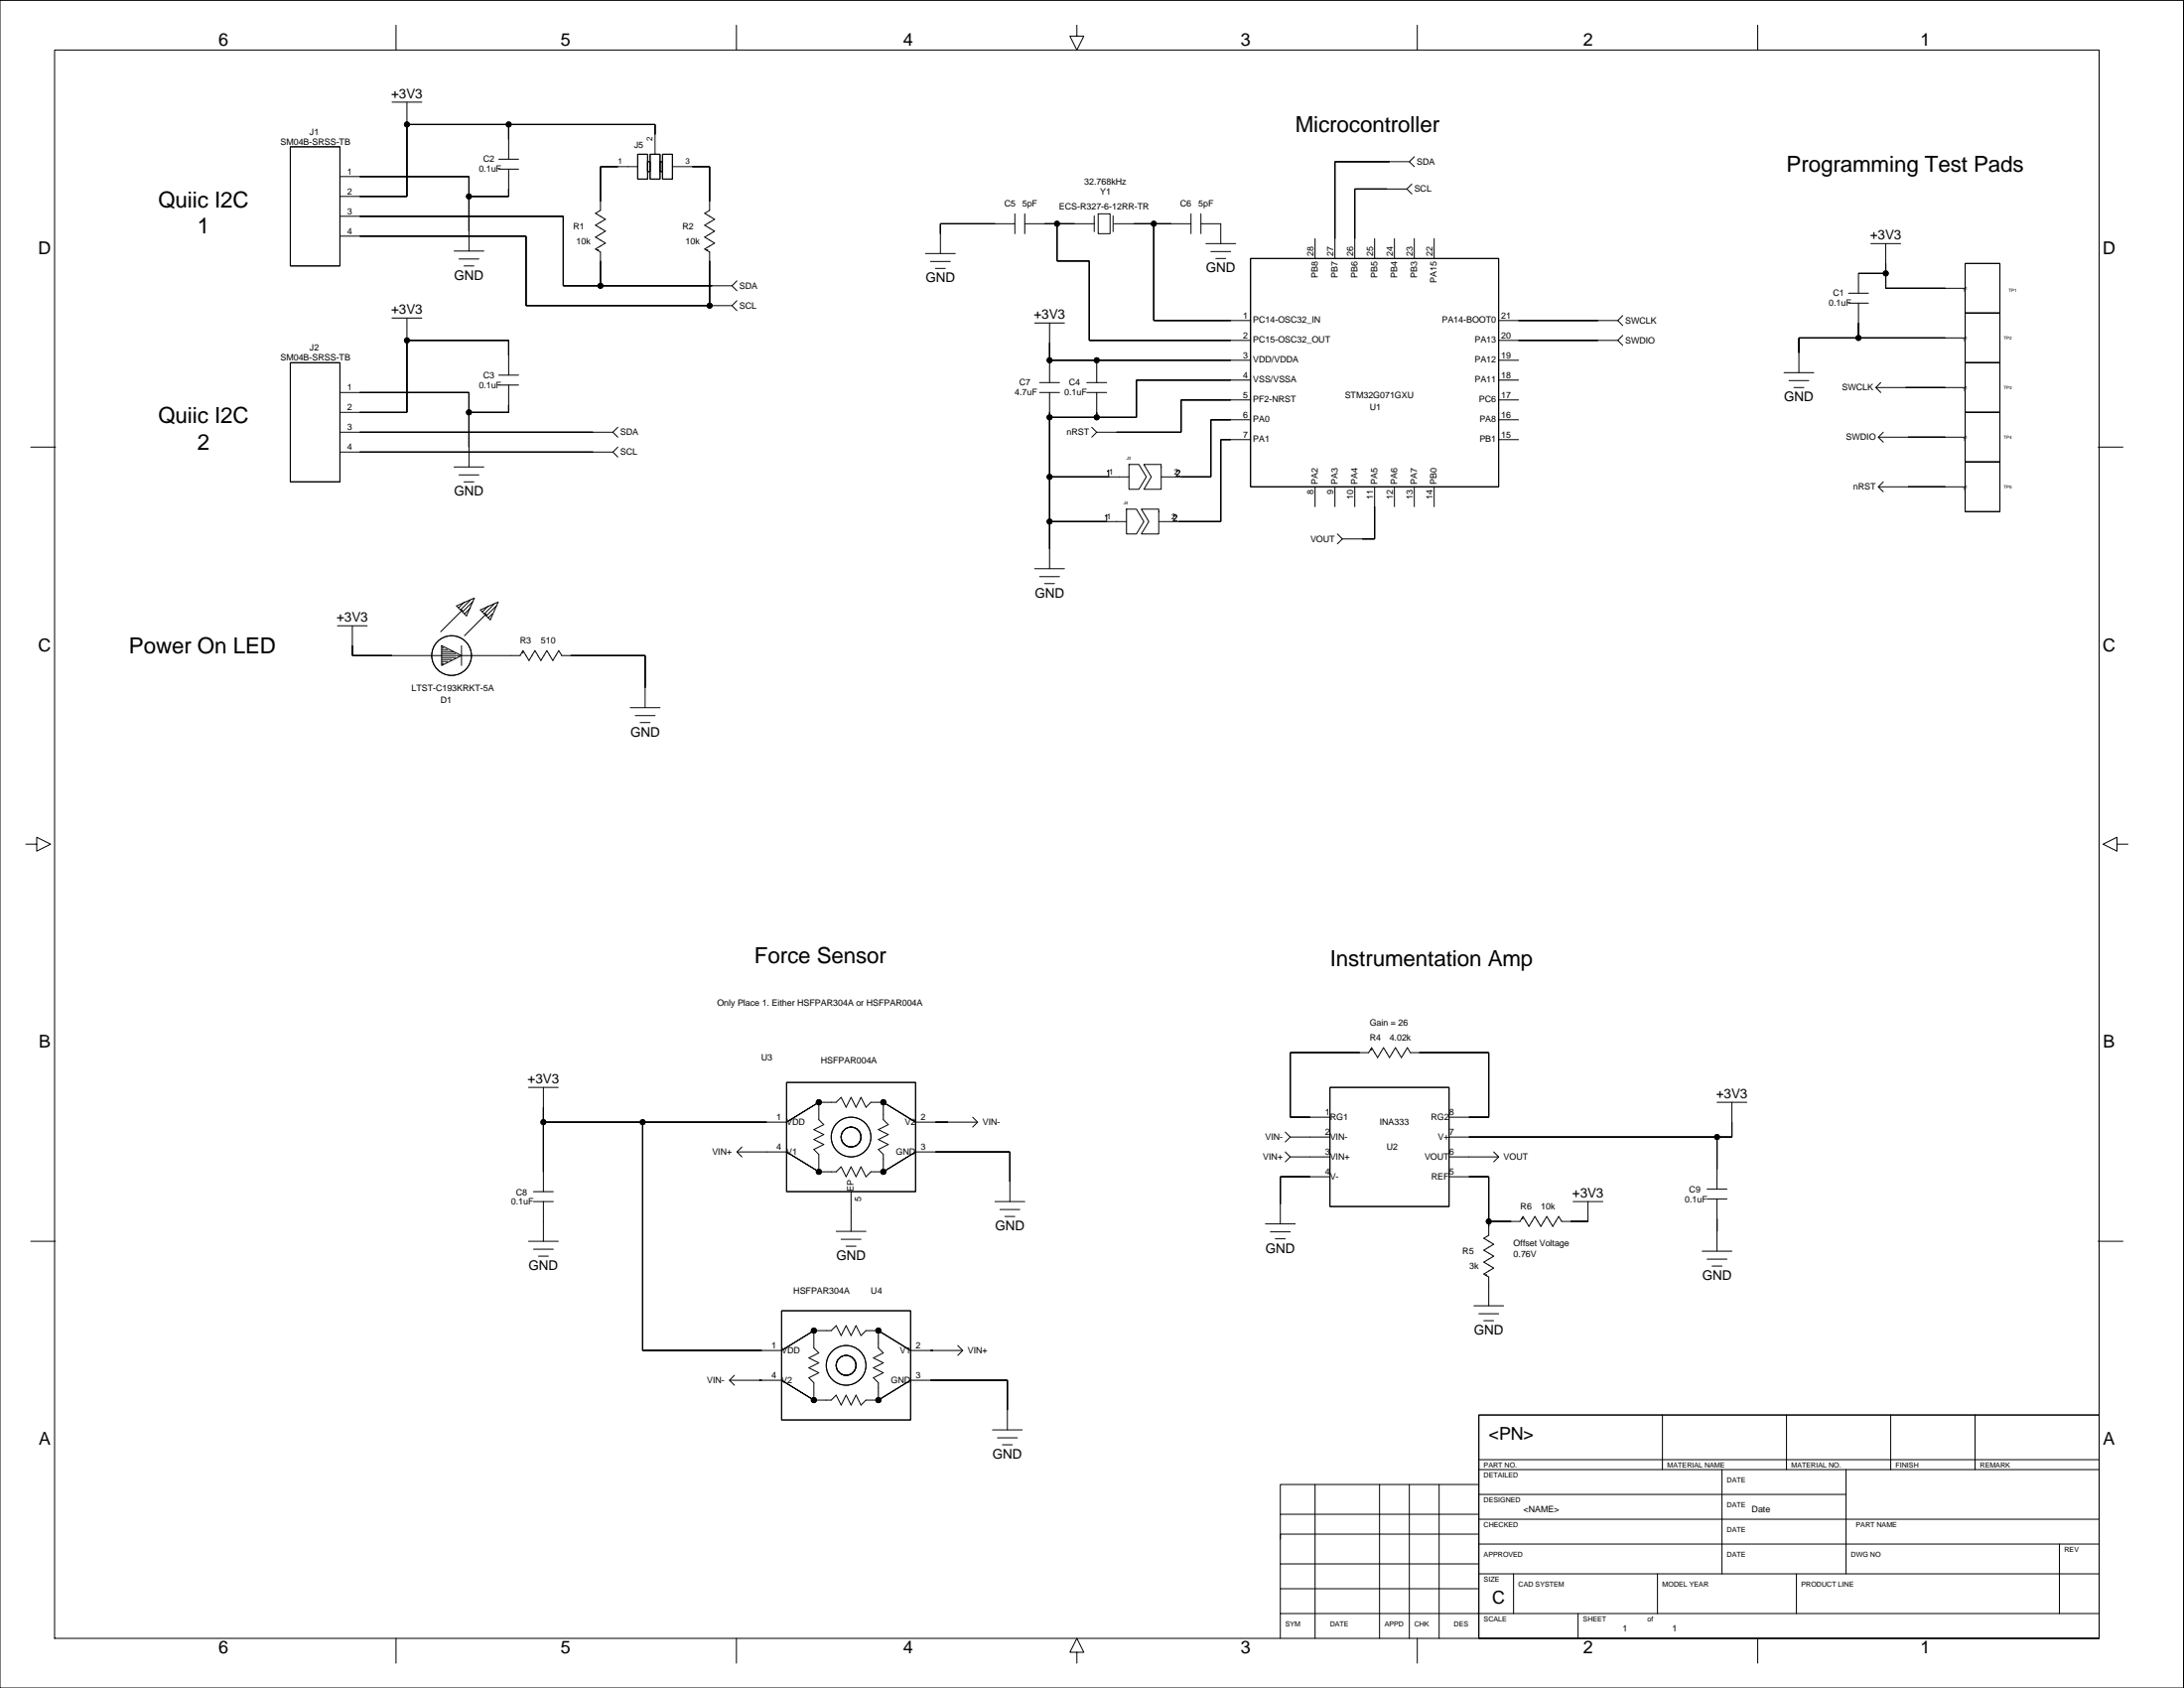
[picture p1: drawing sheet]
<svg xmlns="http://www.w3.org/2000/svg" width="559mm" height="432mm" viewBox="0 0 559 432" stroke-linecap="round" stroke-linejoin="round" font-family="sans-serif">
<g fill="none" stroke="#000" stroke-width=".25">
<path d="M0 .1h558.7v431.7h-558.7zM14 12.8h523.1v406.3h-523.1zM101.3 6.4v6.4M188.4 6.4v6.4M275.5 6.4v2.8h1.8l-1.8 3.6-1.8-3.6h1.8M362.6 6.4v6.4M449.7 6.4v6.4M74.3 37.6h12.7v30.4h-12.7zM100.3 26.1h7.6M104.1 26.1v24.2h-17.1M104.1 31.8h63.5v7.7M130.1 31.8v8.9"/>
<path d="M163.2 39.5h2.5v6.3h-2.5zM166.3 39.5h2.6v6.3h-2.6zM169.5 39.5h2.5v6.3h-2.5zM87 45.2h33v19M87 55.3h57.1v17.8h43.2M127.6 43.3h5.1M127.6 40.7h5.1M130.1 43.3v7h-10.1M163.2 42.6h-9.6v11.2l-1.2 .8 2.5 1.5-2.5 1.5 2.5 1.5-2.5 1.6 2.5 1.5-2.5 1.5 1.2 .8v8.6M165.7 41.4h.6v2.5h-.6zM168.9 41.4h.6v2.5h-.6zM172 42.6h9.6v11.2l-1.3 .8 2.5 1.5-2.5 1.5 2.5 1.5-2.5 1.6 2.5 1.5-2.5 1.5 1.3 .8v13.7"/>
<path d="M259.7 57.2h-19.1v7.7M259.7 54.7v5.1M262.2 57.2h17.8M262.2 54.7v5.1M270.4 57.2v9.6h8.3v20.3h41.3M280 55.2v4.1M281 54.7h3v5.1h-3zM284.8 55.2v4.1M285.1 57.2h19.6M295.2 57.2v24.8h24.8M304.7 54.7v5.1M307.3 57.2h5v5.1"/>
<path d="M307.3 54.7v5.1M312.3 57.2h.1M360 48.3h-13.4v17.8M360.6 41.4h-19v24.7M361.2 47.1l-1.2 1.2 1.2 1.3M361.9 40.1l-1.3 1.3 1.3 1.2M87 60.4h47.6v17.8h52.7M116.2 64.2h7.6M117.4 66.3h5.1M118.7 68h2.6M152.9 64h.1M180.8 64h.1"/>
<path d="M188.6 76.9l-1.3 1.3 1.3 1.3M188.6 71.8l-1.3 1.3 1.3 1.3M236.8 64.9h7.6M238.1 66.9h5M239.3 68.7h2.6M308.5 62.3h7.7M309.8 64.3h5.1M311.1 66.1h2.5M320 66.1h63.5v58.4h-63.5zM336.5 61v5.1M351.7 61v5.1M356.8 61v5.1"/>
<path d="M361.9 61v5.1M366.9 61v5.1M473 77.6h5M473 75h5M475.5 77.6v8.8M478.7 62.3h7.6M482.5 62.3v11.4h20.3M482.5 69.9h-7v5.1M502.8 67.4h8.9v12.7h-8.9zM74.3 92.8h12.7v30.5h-12.7zM100.3 81.4h7.6M104.1 81.4v24.1h-17.1"/>
<path d="M104.1 87.1h26v8.9M127.6 98.5h5.1M127.6 96h5.1M130.1 98.5v7h-10.1M264.7 82.6h7.7M266 97.9h5.1M268.5 92.2h51.5M268.5 82.6v15.3M278.1 97.9h5M280.6 92.2v5.7M320 97.2h-29.2v9.6h-22.3M383.5 82h30.4"/>
<path d="M383.5 87.1h30.4M383.5 92.2h5M383.5 97.2h5M415.2 80.7l-1.3 1.3 1.3 1.3M415.2 85.8l-1.3 1.3 1.3 1.2M456.5 95.3h7.6M457.7 97.4h5.1M459 99.1h2.5M480 99.1h22.8M481.2 97.9l-1.2 1.2 1.2 1.3M502.8 80.1h8.9v12.7h-8.9zM502.8 92.8h8.9v12.7h-8.9z"/>
<path d="M502.8 86.4h-42.5v8.9M7.9 114.4h6.3M87 100.4h33v19.1M87 110.6h69.8M87 115.6h69.8M116.2 119.5h7.6M158.1 114.4l-1.3 1.2 1.3 1.3M158.1 109.3l-1.3 1.3 1.3 1.2M266 100.4h5.1M268.5 100.4v45.1M278.1 100.4h5M279.3 109.3l1.3 1.3-1.3 1.2"/>
<path d="M280.6 100.4v6.4M288.9 118.8h2.5l1.9 3.2-1.9 3.2h-2.5zM292.7 118.8h4.4v6.4h-4.4l1.9-3.2zM320 102.3h-17.8v8.3h-21.6M320 107.4h-10.2v14.6h-12.7M320 112.5h-7.7v20.9h-15.8M383.5 102.3h5M383.5 107.4h5M383.5 112.5h5M480.6 111.8h22.2M481.9 110.6l-1.3 1.2 1.3 1.3M502.8 105.5h8.9v12.7h-8.9z"/>
<path d="M502.8 118.2h8.9v12.7h-8.9zM536.8 114.4h6.4M117.4 121.5h5.1M118.7 123.3h2.6M268.5 122h20.4M268.5 133.4h19.7M288.2 130.2h2.6l1.9 3.2-1.9 3.2h-2.6zM292 130.2h4.5v6.4h-4.5l1.9-3.2zM300.3 132.1l.2-.4 .6 .3-.2 .5-.7 .7h1M301 120.7l.3-.4 .5 .3-.2 .5-.7 .7h1M336.5 124.5v5.1M341.6 124.5v5.1"/>
<path d="M342.2 136.6l1.3 1.3-1.3 1.2M346.6 124.5v5.1M351.7 124.5v13.4h-8.2M356.8 124.5v5.1M361.9 124.5v5.1M366.9 124.5v5.1M480.6 124.5h22.2M481.9 123.3l-1.3 1.2 1.3 1.3M116.8 155l4.6-2-2 4.5zM118.3 156l-5.5 5.6M118.8 154l-1.5 1.5M120.4 155.5l-1.6 1.5"/>
<path d="M120.4 153.5l-2.6 2.5M120.9 154l-2.6 2.5M122.9 156l4.6-2-2.1 4.6zM124.4 157l-5.6 5.6M124.9 155l-1.5 1.5M126 157l-1.1 1.1M126.5 154.5l-2.6 2.5M127 155l-2.6 2.5M264.7 145.5h7.7M266 147.5h5.1M267.3 149.3h2.5M86.3 160.1h7.7"/>
<path d="M90.1 160.1v7.6h27.5M113 165.2l5.1 2.5-5.1 2.5zM113 168.2h3.6M113 168.7h2.5M113 169.2h1.5M113 169.7h.5M113 167.2h3.6M113 166.7h3.1M113 166.2h1.5M113 165.7h.5M118.1 167.7h15l.7-1.3 1.6 2.6 1.5-2.6 1.5 2.6 1.5-2.6 1.5 2.6 1.6-2.6 .7 1.3h21.4v13.3M118.1 165.2v5"/>
<path d="M130.8 167.7h.1M133.6 166.9h.1M161.3 181h7.6M162.5 183.1h5.1M163.8 184.8h2.5M6.6 215.9h2.8v-1.7l3.6 1.7-3.6 1.8v-1.8M541.7 215.9v-1.7l-3.6 1.7 3.6 1.8v-1.8h2.8M135.2 278.2h7.6M139 278.2v26.6M201.2 276.9h33.1v27.9h-33.1zM340.3 278.2h30.5v30.4h-30.5zM350.7 268.5h.1"/>
<path d="M139 287.1h62.2M164.4 287.1v58.4h35.6M188.6 294.7h12.6M189.8 293.4l-1.2 1.3 1.2 1.2M196.2 294.7h.1M201.2 287.1l8.3-5.1zM201.2 294.7l8.3 5zM209.5 282h4.4l1.3-1.3 1.3 2.5 1.3-2.5 1.2 2.5 1.3-2.5 1.3 2.5 1.2-1.2h3.2v4.4l1.3 1.3-2.6 1.3 2.6 1.2-2.6 1.3 2.6 1.3-2.6 1.2 1.3 1.3v4.4h-3.2l-1.2 1.3-1.3-2.5-1.3 2.5-1.2-2.5-1.3 2.5-1.3-2.5-1.3 1.2h-4.4v-4.4l-1.3-1.3 2.6-1.2-2.6-1.3 2.6-1.3-2.6-1.2 2.6-1.3-1.3-1.3zM226 299.7l8.3-5zM226 282l8.3 5.1zM234.3 294.7h24.1v12.7M234.3 287.1h15.8"/>
<path d="M248.9 285.8l1.2 1.3-1.2 1.2M328.9 294.7l1.2 1.2-1.2 1.3M328.9 289.6l1.2 1.3-1.2 1.2M330.1 290.9h10.2M330.1 295.9h10.2M335.2 295.9h.1M335.2 290.9h.1M340.3 285.8h-10.2v-16.5h20.1l.7-1.3 1.6 2.5 1.5-2.5 1.5 2.5 1.5-2.5 1.6 2.5 1.5-2.5 .8 1.3h20v16.5h-10.1M370.8 295.9h12.7M375.8 295.9h.1M382.2 294.7l1.3 1.2-1.3 1.3M439.3 282h7.6"/>
<path d="M439.3 290.9v13.3M443.1 282v8.9h-72.3M7.9 317.5h6.3M135.2 317.5h7.6M136.5 307.4h5.1M136.5 304.8h5.1M136.5 319.6h5.1M139 312.4h.1M139 307.4v10.1M213.9 315h7.7M215.2 317h5.1M216.5 318.8h2.5"/>
<path d="M217.8 309.9h.1M217.8 304.8v10.2M254.6 307.4h7.6M255.8 309.4h5.1M257.1 311.2h2.6M323.8 313.1h7.6M325 315.1h5.1M326.3 316.9h2.6M340.3 301h-12.7v12.1M370.8 301h10.1v15l-1.3 .8 2.6 1.5-2.6 1.5 2.6 1.5-2.6 1.6 2.6 1.5-2.6 1.5 1.3 .8v7.3M389.4 311.7h.1M402.5 307.4h7.6"/>
<path d="M406.3 307.4v5h-6.7l-.8-1.2-1.5 2.5-1.5-2.5-1.6 2.5-1.5-2.5-1.5 2.5-1.5-2.5-.8 1.2h-8M436.8 306.7h5.1M436.8 304.2h5.1M439.3 306.7v13.4M536.8 317.5h6.4M137.8 321.3h2.5M200 335.3h33v27.9h-33zM377.1 334h7.6M378.4 336.1h5.1M379.6 337.8h2.6M380.2 326.2h.1M380.9 329h.1"/>
<path d="M435.5 320.1h7.6M436.8 322.1h5.1M438.1 323.9h2.5M186.6 353.1h13.4M187.9 351.8l-1.3 1.3 1.3 1.2M200 345.5l8.2-5.1zM200 353.1l8.2 5.1zM208.2 340.4h4.5l1.2-1.3 1.3 2.6 1.3-2.6 1.3 2.6 1.2-2.6 1.3 2.6 1.3-1.3h3.1v4.4l1.3 1.3-2.5 1.3 2.5 1.2-2.5 1.3 2.5 1.3-2.5 1.2 1.2 1.3v4.5h-3.1l-1.3 1.2-1.3-2.5-1.2 2.5-1.3-2.5-1.3 2.5-1.3-2.5-1.2 1.3h-4.5v-4.5l-1.2-1.3 2.5-1.2-2.5-1.3 2.5-1.3-2.5-1.2 2.5-1.3-1.3-1.3zM224.7 358.2l8.3-5.1zM224.7 340.4l8.3 5.1zM233 345.5h13.3M233 353.1h24.8v12.7"/>
<path d="M245.1 344.2l1.2 1.3-1.2 1.2M253.9 365.8h7.7M255.2 367.8h5.1M256.5 369.6h2.5M336.5 379.7v39.4M353 379.7v39.4M360.6 379.7v39.4M368.2 379.7v39.4M378.4 362h158.7v57.1h-158.7zM378.4 379.7h-50.8v7.7M378.4 373.4h158.7M378.4 375.9h158.7"/>
<path d="M425.4 362v13.9M440.6 375.9v26.7M457.1 362v13.9M472.3 375.9v26.7M483.8 362v13.9M505.3 362v13.9M378.4 392.4h-50.8v7.7M378.4 387.4h-50.8v6.3M378.4 382.3h93.9M378.4 388.6h158.7M378.4 395h158.7M526.9 395v17.8"/>
<path d="M101.3 419.1v6.4M188.4 419.1v6.4M362.6 419.1v6.4M378.4 406.4h-50.8v6.4M378.4 400.1h-50.8v6.3M378.4 402.6h158.7M387.3 402.6v10.2M403.8 412.8v6.3M424.1 402.6v10.2M449.7 419.1v6.4M459.6 402.6v10.2M537.1 412.8h-209.5v6.3"/>
<path d="M275.5 422.7h1.8l-1.8-3.6-1.8 3.6h1.8v2.8"/>
<circle cx="104.1" cy="31.8" r=".63"/>
<circle cx="130.1" cy="31.8" r=".63"/>
<circle cx="120" cy="50.3" r=".63"/>
<circle cx="270.4" cy="57.2" r=".63"/>
<circle cx="295.2" cy="57.2" r=".63"/>
<circle cx="153.6" cy="73.1" r=".63"/>
<circle cx="181.6" cy="78.2" r=".63"/>
<circle cx="482.5" cy="69.9" r=".63"/>
<circle cx="104.1" cy="87.1" r=".63"/>
<circle cx="268.5" cy="92.2" r=".63"/>
<circle cx="280.6" cy="92.2" r=".63"/>
<circle cx="475.5" cy="86.4" r=".63"/>
<circle cx="120" cy="105.5" r=".63"/>
<circle cx="268.5" cy="106.8" r=".63"/>
<circle cx="280.6" cy="106.8" r=".63"/>
<circle cx="268.5" cy="122" r=".63"/>
<circle cx="268.5" cy="133.4" r=".63"/>
<circle cx="115.5" cy="167.7" r="5.1"/>
<circle cx="139" cy="287.1" r=".63"/>
<circle cx="164.4" cy="287.1" r=".63"/>
<circle cx="209.5" cy="282" r=".63"/>
<circle cx="209.5" cy="299.8" r=".63"/>
<circle cx="217.8" cy="290.9" r="5.1"/>
<circle cx="217.8" cy="290.9" r="2.54"/>
<circle cx="226" cy="282" r=".63"/>
<circle cx="226" cy="299.8" r=".63"/>
<circle cx="439.3" cy="290.9" r=".63"/>
<circle cx="380.9" cy="312.4" r=".63"/>
<circle cx="208.2" cy="340.4" r=".63"/>
<circle cx="208.2" cy="358.2" r=".63"/>
<circle cx="216.5" cy="349.3" r="5.1"/>
<circle cx="216.5" cy="349.3" r="2.54"/>
<circle cx="224.7" cy="340.4" r=".63"/>
<circle cx="224.7" cy="358.2" r=".63"/>
</g>
<g fill="#000" stroke="#000" stroke-width=".25">
<path d="M104.1 31.8v18.5z" fill-rule="evenodd"/>
<path d="M104.1 31.2v.6z" fill-rule="evenodd"/>
<path d="M130.1 31.8v3.9z" fill-rule="evenodd"/>
<path d="M104.1 31.8h26z" fill-rule="evenodd"/>
<path d="M167.6 31.8v2.6z" fill-rule="evenodd"/>
<path d="M130.1 31.8h37.5z" fill-rule="evenodd"/>
<path d="M92.1 50.3h12z" fill-rule="evenodd"/>
<path d="M92.1 45.2h27.9z" fill-rule="evenodd"/>
<path d="M120 45.2v5.1z" fill-rule="evenodd"/>
<path d="M120 50.3v8.8z" fill-rule="evenodd"/>
<path d="M130.1 48.3v2z" fill-rule="evenodd"/>
<path d="M120 50.3h10.1z" fill-rule="evenodd"/>
<path d="M92.1 55.3h52z" fill-rule="evenodd"/>
<path d="M144.1 55.3v17.8z" fill-rule="evenodd"/>
<path d="M153.6 42.6v8.9z" fill-rule="evenodd"/>
<path d="M153.6 42.6h4.5z" fill-rule="evenodd"/>
<path d="M181.6 42.6v8.9z" fill-rule="evenodd"/>
<path d="M177.1 42.6h4.5z" fill-rule="evenodd"/>
<path d="M240.6 57.2v2.6z" fill-rule="evenodd"/>
<path d="M240.6 57.2h14z" fill-rule="evenodd"/>
<path d="M270.4 57.2v9.6z" fill-rule="evenodd"/>
<path d="M267.3 57.2h3.1z" fill-rule="evenodd"/>
<path d="M270.4 57.2h4.5z" fill-rule="evenodd"/>
<path d="M295.2 57.2v24.8z" fill-rule="evenodd"/>
<path d="M290.1 57.2h5.1z" fill-rule="evenodd"/>
<path d="M295.2 57.2h4.5z" fill-rule="evenodd"/>
<path d="M341.6 41.4v19.6z" fill-rule="evenodd"/>
<path d="M346.6 48.3v12.7z" fill-rule="evenodd"/>
<path d="M346.6 48.3h8.3z" fill-rule="evenodd"/>
<path d="M341.6 41.4h13.9z" fill-rule="evenodd"/>
<path d="M92.1 60.4h42.5z" fill-rule="evenodd"/>
<path d="M134.6 60.4v17.8z" fill-rule="evenodd"/>
<path d="M144.1 73.1h9.5z" fill-rule="evenodd"/>
<path d="M153.6 66.8v6.3z" fill-rule="evenodd"/>
<path d="M134.6 78.2h47z" fill-rule="evenodd"/>
<path d="M181.6 66.8v11.4z" fill-rule="evenodd"/>
<path d="M153.6 73.1h28.6z" fill-rule="evenodd"/>
<path d="M181.6 78.2h.6z" fill-rule="evenodd"/>
<path d="M278.7 66.8v20.3z" fill-rule="evenodd"/>
<path d="M270.4 66.8h8.3z" fill-rule="evenodd"/>
<path d="M482.5 69.9v3.8z" fill-rule="evenodd"/>
<path d="M482.5 67.4v2.5z" fill-rule="evenodd"/>
<path d="M475.5 69.9h7z" fill-rule="evenodd"/>
<path d="M482.5 73.7h15.2z" fill-rule="evenodd"/>
<path d="M104.1 86.4v.7z" fill-rule="evenodd"/>
<path d="M104.1 87.1v18.4z" fill-rule="evenodd"/>
<path d="M130.1 87.1v3.8z" fill-rule="evenodd"/>
<path d="M104.1 87.1h26z" fill-rule="evenodd"/>
<path d="M268.5 87.7v4.5z" fill-rule="evenodd"/>
<path d="M268.5 92.2v.6z" fill-rule="evenodd"/>
<path d="M280.6 92.2v.6z" fill-rule="evenodd"/>
<path d="M268.5 92.2h12.1z" fill-rule="evenodd"/>
<path d="M290.8 97.2v9.6z" fill-rule="evenodd"/>
<path d="M280.6 92.2h34.3z" fill-rule="evenodd"/>
<path d="M278.7 87.1h36.2z" fill-rule="evenodd"/>
<path d="M295.2 82h19.7z" fill-rule="evenodd"/>
<path d="M290.8 97.2h24.1z" fill-rule="evenodd"/>
<path d="M388.5 87.1h20.3z" fill-rule="evenodd"/>
<path d="M388.5 82h20.3z" fill-rule="evenodd"/>
<path d="M460.3 86.4v3.8z" fill-rule="evenodd"/>
<path d="M460.3 86.4h15.2z" fill-rule="evenodd"/>
<path d="M475.5 82.6v3.8z" fill-rule="evenodd"/>
<path d="M487.6 99.1h10.1z" fill-rule="evenodd"/>
<path d="M475.5 86.4h22.2z" fill-rule="evenodd"/>
<path d="M92.1 105.5h12z" fill-rule="evenodd"/>
<path d="M92.1 100.4h27.9z" fill-rule="evenodd"/>
<path d="M120 100.4v5.1z" fill-rule="evenodd"/>
<path d="M120 105.5v8.9z" fill-rule="evenodd"/>
<path d="M130.1 103.6v1.9z" fill-rule="evenodd"/>
<path d="M120 105.5h10.1z" fill-rule="evenodd"/>
<path d="M92.1 110.6h59.6z" fill-rule="evenodd"/>
<path d="M92.1 115.6h59.6z" fill-rule="evenodd"/>
<path d="M268.5 106.8v15.2z" fill-rule="evenodd"/>
<path d="M268.5 105.5v1.3z" fill-rule="evenodd"/>
<path d="M280.6 105.5v1.3z" fill-rule="evenodd"/>
<path d="M268.5 106.8h12.1z" fill-rule="evenodd"/>
<path d="M280.6 106.8h10.2z" fill-rule="evenodd"/>
<path d="M285.7 110.6h16.5z" fill-rule="evenodd"/>
<path d="M302.2 102.3v8.3z" fill-rule="evenodd"/>
<path d="M309.8 107.4v14.6z" fill-rule="evenodd"/>
<path d="M312.3 112.5v20.9z" fill-rule="evenodd"/>
<path d="M302.2 102.3h12.7z" fill-rule="evenodd"/>
<path d="M309.8 107.4h5.1z" fill-rule="evenodd"/>
<path d="M312.3 112.5h2.6z" fill-rule="evenodd"/>
<path d="M488.2 111.8h9.5z" fill-rule="evenodd"/>
<path d="M268.5 133.4v7z" fill-rule="evenodd"/>
<path d="M268.5 122v11.4z" fill-rule="evenodd"/>
<path d="M268.5 133.4h14.6z" fill-rule="evenodd"/>
<path d="M268.5 122h15.3z" fill-rule="evenodd"/>
<path d="M302.2 122h7.6z" fill-rule="evenodd"/>
<path d="M301.6 133.4h10.7z" fill-rule="evenodd"/>
<path d="M351.7 129.6v8.3z" fill-rule="evenodd"/>
<path d="M348.5 137.9h3.2z" fill-rule="evenodd"/>
<path d="M488.2 124.5h9.5z" fill-rule="evenodd"/>
<path d="M90.1 165.2v2.5z" fill-rule="evenodd"/>
<path d="M90.1 167.7h10.2z" fill-rule="evenodd"/>
<path d="M146 167.7h19.1z" fill-rule="evenodd"/>
<path d="M165.1 167.7v8.3z" fill-rule="evenodd"/>
<path d="M330.1 269.3v16.5z" fill-rule="evenodd"/>
<path d="M330.1 269.3h17.8z" fill-rule="evenodd"/>
<path d="M363.1 269.3h17.8z" fill-rule="evenodd"/>
<path d="M380.9 269.3v16.5z" fill-rule="evenodd"/>
<path d="M139 283.2v3.9z" fill-rule="evenodd"/>
<path d="M139 287.1v12.6z" fill-rule="evenodd"/>
<path d="M139 287.1h25.4z" fill-rule="evenodd"/>
<path d="M164.4 287.1v58.4z" fill-rule="evenodd"/>
<path d="M164.4 287.1h31.8z" fill-rule="evenodd"/>
<path d="M239.3 287.1h3.2z" fill-rule="evenodd"/>
<path d="M239.3 294.7h19.1z" fill-rule="evenodd"/>
<path d="M258.4 294.7v7.6z" fill-rule="evenodd"/>
<path d="M330.1 285.8h5.1z" fill-rule="evenodd"/>
<path d="M375.8 285.8h5.1z" fill-rule="evenodd"/>
<path d="M439.3 290.9v8.2z" fill-rule="evenodd"/>
<path d="M375.8 290.9h63.5z" fill-rule="evenodd"/>
<path d="M443.1 287.1v3.8z" fill-rule="evenodd"/>
<path d="M439.3 290.9h3.8z" fill-rule="evenodd"/>
<path d="M327.6 301v7z" fill-rule="evenodd"/>
<path d="M327.6 301h7.6z" fill-rule="evenodd"/>
<path d="M380.9 312.4v1.3z" fill-rule="evenodd"/>
<path d="M375.8 301h5.1z" fill-rule="evenodd"/>
<path d="M380.9 301v11.4z" fill-rule="evenodd"/>
<path d="M380.9 312.4h5.7z" fill-rule="evenodd"/>
<path d="M401.9 312.4h4.4z" fill-rule="evenodd"/>
<path d="M439.3 311.8v3.2z" fill-rule="evenodd"/>
<path d="M164.4 345.5h30.5z" fill-rule="evenodd"/>
<path d="M194.3 353.1h.6z" fill-rule="evenodd"/>
<path d="M238.1 345.5h.6z" fill-rule="evenodd"/>
<path d="M257.8 353.1v7.6z" fill-rule="evenodd"/>
<path d="M238.1 353.1h19.7z" fill-rule="evenodd"/>
<circle cx="104.1" cy="31.8" r=".63"/>
<circle cx="130.1" cy="31.8" r=".63"/>
<circle cx="120" cy="50.3" r=".63"/>
<circle cx="270.4" cy="57.2" r=".63"/>
<circle cx="295.2" cy="57.2" r=".63"/>
<circle cx="153.6" cy="73.1" r=".63"/>
<circle cx="181.6" cy="78.2" r=".63"/>
<circle cx="482.5" cy="69.9" r=".63"/>
<circle cx="104.1" cy="87.1" r=".63"/>
<circle cx="268.5" cy="92.2" r=".63"/>
<circle cx="280.6" cy="92.2" r=".63"/>
<circle cx="475.5" cy="86.4" r=".63"/>
<circle cx="120" cy="105.5" r=".63"/>
<circle cx="268.5" cy="106.8" r=".63"/>
<circle cx="280.6" cy="106.8" r=".63"/>
<circle cx="268.5" cy="122" r=".63"/>
<circle cx="268.5" cy="133.4" r=".63"/>
<circle cx="139" cy="287.1" r=".63"/>
<circle cx="164.4" cy="287.1" r=".63"/>
<circle cx="209.5" cy="282" r=".63"/>
<circle cx="209.5" cy="299.8" r=".63"/>
<circle cx="226" cy="282" r=".63"/>
<circle cx="226" cy="299.8" r=".63"/>
<circle cx="439.3" cy="290.9" r=".63"/>
<circle cx="380.9" cy="312.4" r=".63"/>
<circle cx="208.2" cy="340.4" r=".63"/>
<circle cx="208.2" cy="358.2" r=".63"/>
<circle cx="224.7" cy="340.4" r=".63"/>
<circle cx="224.7" cy="358.2" r=".63"/>
</g>
<g font-size="5.7">
<text x="331.4" y="33.7">Microcontroller</text>
<text x="457.1" y="43.9">Programming Test Pads</text>
<text x="40.5" y="53.1">Quiic I2C</text>
<text x="50.5" y="59.7">1</text>
<text x="40.5" y="108.3">Quiic I2C</text>
<text x="50.5" y="114.9">2</text>
<text x="33" y="167">Power On LED</text>
<text x="193" y="246.4">Force Sensor</text>
<text x="340.3" y="247">Instrumentation Amp</text>
</g>
<g font-size="4.5">
<text x="55.9" y="11.6">6</text>
<text x="143.5" y="11.6">5</text>
<text x="231.1" y="11.6">4</text>
<text x="317.4" y="11.6">3</text>
<text x="405.1" y="11.6">2</text>
<text x="491.4" y="11.6">1</text>
<text x="9.8" y="64.9">D</text>
<text x="538" y="64.9">D</text>
<text x="9.8" y="166.5">C</text>
<text x="538" y="166.5">C</text>
<text x="9.9" y="268.1">B</text>
<text x="538.1" y="268.1">B</text>
<text x="9.9" y="369.7">A</text>
<text x="380.9" y="368.4">&lt;PN&gt;</text>
<text x="538.1" y="369.7">A</text>
<text x="381.8" y="410.3">C</text>
<text x="55.9" y="423">6</text>
<text x="143.5" y="423">5</text>
<text x="231.1" y="423">4</text>
<text x="317.4" y="423">3</text>
<text x="405.1" y="423">2</text>
<text x="491.4" y="423">1</text>
</g>
<g font-size="3.4">
<text x="100.1" y="25.1">+3V3</text>
<text x="478.5" y="61.3">+3V3</text>
<text x="116.2" y="71.6">GND</text>
<text x="308.6" y="69.7">GND</text>
<text x="236.9" y="72.2">GND</text>
<text x="100.1" y="80.3">+3V3</text>
<text x="264.6" y="81.6">+3V3</text>
<text x="456.5" y="102.7">GND</text>
<text x="116.2" y="126.8">GND</text>
<text x="264.8" y="152.8">GND</text>
<text x="86.2" y="159.1">+3V3</text>
<text x="161.3" y="188.4">GND</text>
<text x="135" y="277.1">+3V3</text>
<text x="439.1" y="281">+3V3</text>
<text x="402.3" y="306.4">+3V3</text>
<text x="254.6" y="314.7">GND</text>
<text x="214" y="322.3">GND</text>
<text x="323.8" y="320.4">GND</text>
<text x="135.3" y="324.9">GND</text>
<text x="435.6" y="327.4">GND</text>
<text x="377.2" y="341.4">GND</text>
<text x="254" y="373.1">GND</text>
</g>
<g font-size="2.3">
<text x="79.2" y="34.6">J1</text>
<text x="71.7" y="37">SM04B-SRSS-TB</text>
<text x="123.7" y="41.5">C2</text>
<text x="162.3" y="37.9">J5</text>
<text x="88.9" y="44.7">1</text>
<text x="122.5" y="44">0.1uF</text>
<text x="277.5" y="47.2">32.768kHz</text>
<text x="362.5" y="42.1">SDA</text>
<text x="88.9" y="49.7">2</text>
<text x="257" y="52.9">C5</text>
<text x="261.6" y="52.9">5pF</text>
<text x="271" y="53.7">ECS-R327-6-12RR-TR</text>
<text x="281.5" y="49.9">Y1</text>
<text x="301.9" y="52.9">C6</text>
<text x="306.6" y="52.9">5pF</text>
<text x="361.9" y="49.1">SCL</text>
<text x="88.9" y="59.9">4</text>
<text x="88.9" y="54.8">3</text>
<text x="146.7" y="58.8">R1</text>
<text x="174.6" y="58.8">R2</text>
<text x="147.5" y="62.4">10k</text>
<text x="175.4" y="62.4">10k</text>
<text x="336.1" y="65.5" transform="rotate(-90 336.1 65.5)">28</text>
<text x="341.2" y="65.5" transform="rotate(-90 341.2 65.5)">27</text>
<text x="346.2" y="65.5" transform="rotate(-90 346.2 65.5)">26</text>
<text x="351.3" y="65.5" transform="rotate(-90 351.3 65.5)">25</text>
<text x="356.4" y="65.5" transform="rotate(-90 356.4 65.5)">24</text>
<text x="361.5" y="65.5" transform="rotate(-90 361.5 65.5)">23</text>
<text x="366.6" y="65.5" transform="rotate(-90 366.6 65.5)">22</text>
<text x="337.1" y="71" transform="rotate(-90 337.1 71)">PB8</text>
<text x="342.2" y="71" transform="rotate(-90 342.2 71)">PB7</text>
<text x="347.3" y="71" transform="rotate(-90 347.3 71)">PB6</text>
<text x="352.4" y="71" transform="rotate(-90 352.4 71)">PB5</text>
<text x="357.5" y="71" transform="rotate(-90 357.5 71)">PB4</text>
<text x="362.5" y="71" transform="rotate(-90 362.5 71)">PB3</text>
<text x="189.2" y="73.9">SDA</text>
<text x="367.6" y="72.3" transform="rotate(-90 367.6 72.3)">PA15</text>
<text x="469" y="75.8">C1</text>
<text x="189.2" y="78.9">SCL</text>
<text x="318.1" y="81.5">1</text>
<text x="320.6" y="82.7">PC14-OSC32_IN</text>
<text x="368.9" y="82.7">PA14-BOOT0</text>
<text x="384.1" y="81.5">21</text>
<text x="415.8" y="82.8">SWCLK</text>
<text x="467.9" y="78.3">0.1uF</text>
<text x="79.2" y="89.7">J2</text>
<text x="318.1" y="86.6">2</text>
<text x="320.6" y="87.7">PC15-OSC32_OUT</text>
<text x="377.3" y="87.7">PA13</text>
<text x="384.1" y="86.6">20</text>
<text x="415.8" y="87.8">SWDIO</text>
<text x="71.7" y="92.3">SM04B-SRSS-TB</text>
<text x="318.1" y="91.6">3</text>
<text x="320.6" y="92.8">VDD/VDDA</text>
<text x="377.3" y="92.8">PA12</text>
<text x="384.1" y="91.6">19</text>
<text x="88.9" y="99.9">1</text>
<text x="122.5" y="99.3">0.1uF</text>
<text x="123.7" y="96.8">C3</text>
<text x="259.7" y="101.2">4.7uF</text>
<text x="260.8" y="98.6">C7</text>
<text x="272.4" y="101.2">0.1uF</text>
<text x="273.5" y="98.6">C4</text>
<text x="318.1" y="101.8">5</text>
<text x="318.1" y="96.7">4</text>
<text x="320.6" y="97.9">VSS/VSSA</text>
<text x="344.1" y="101.8">STM32G071GXU</text>
<text x="377.3" y="97.9">PA11</text>
<text x="384.1" y="96.7">18</text>
<text x="384.1" y="101.8">17</text>
<text x="471.3" y="99.9">SWCLK</text>
<text x="88.9" y="105">2</text>
<text x="318.1" y="106.9">6</text>
<text x="320.6" y="103">PF2-NRST</text>
<text x="350.4" y="105">U1</text>
<text x="378.4" y="103">PC6</text>
<text x="384.1" y="106.9">16</text>
<text x="88.9" y="110">3</text>
<text x="158.7" y="111.3">SDA</text>
<text x="272.9" y="111.3">nRST</text>
<text x="318.1" y="112">7</text>
<text x="320.6" y="108.1">PA0</text>
<text x="320.6" y="113.1">PA1</text>
<text x="378.6" y="108.1">PA8</text>
<text x="378.6" y="113.1">PB1</text>
<text x="384.1" y="112">15</text>
<text x="472.3" y="112.6">SWDIO</text>
<text x="88.9" y="115.1">4</text>
<text x="158.7" y="116.4">SCL</text>
<text x="337.1" y="123.9" transform="rotate(-90 337.1 123.9)">PA2</text>
<text x="342.2" y="123.9" transform="rotate(-90 342.2 123.9)">PA3</text>
<text x="347.3" y="123.9" transform="rotate(-90 347.3 123.9)">PA4</text>
<text x="352.4" y="123.9" transform="rotate(-90 352.4 123.9)">PA5</text>
<text x="357.5" y="123.9" transform="rotate(-90 357.5 123.9)">PA6</text>
<text x="362.5" y="123.9" transform="rotate(-90 362.5 123.9)">PA7</text>
<text x="367.6" y="123.9" transform="rotate(-90 367.6 123.9)">PB0</text>
<text x="474.2" y="125.3">nRST</text>
<text x="336.1" y="126.4" transform="rotate(-90 336.1 126.4)">8</text>
<text x="341.2" y="126.4" transform="rotate(-90 341.2 126.4)">9</text>
<text x="346.2" y="127.7" transform="rotate(-90 346.2 127.7)">10</text>
<text x="351.3" y="127.7" transform="rotate(-90 351.3 127.7)">11</text>
<text x="356.4" y="127.7" transform="rotate(-90 356.4 127.7)">12</text>
<text x="361.5" y="127.7" transform="rotate(-90 361.5 127.7)">13</text>
<text x="366.6" y="127.7" transform="rotate(-90 366.6 127.7)">14</text>
<text x="335.3" y="138.6">VOUT</text>
<text x="133.1" y="164.6">R3</text>
<text x="138.4" y="164.6">510</text>
<text x="105.3" y="176.8">LTST-C193KRKT-5A</text>
<text x="112.8" y="179.9">D1</text>
<text x="183.5" y="257.3">Only Place 1. Either HSFPAR304A or HSFPAR004A</text>
<text x="350.4" y="262.4">Gain = 26</text>
<text x="350.4" y="266.2">R4</text>
<text x="355.5" y="266.2">4.02k</text>
<text x="194.8" y="271.3">U3</text>
<text x="210" y="272.1">HSFPAR004A</text>
<text x="198.7" y="286.5">1</text>
<text x="201.2" y="287.7">VDD</text>
<text x="231.5" y="287.7">V2</text>
<text x="235.5" y="286.5">2</text>
<text x="251.4" y="287.8">VIN-</text>
<text x="339" y="285.3">1</text>
<text x="340.3" y="286.5">RG1</text>
<text x="353" y="287.8">INA333</text>
<text x="366.1" y="286.5">RG2</text>
<text x="370.8" y="285.3">8</text>
<text x="323.7" y="291.6">VIN-</text>
<text x="339" y="290.3">2</text>
<text x="340.3" y="291.5">VIN-</text>
<text x="367.9" y="291.5">V+</text>
<text x="370.8" y="290.3">7</text>
<text x="182.2" y="295.4">VIN+</text>
<text x="198.7" y="294.2">4</text>
<text x="201.2" y="295.3">V1</text>
<text x="229.3" y="295.3">GND</text>
<text x="235.5" y="294.2">3</text>
<text x="323.1" y="296.7">VIN+</text>
<text x="339" y="295.4">3</text>
<text x="340.3" y="296.6">VIN+</text>
<text x="354.8" y="294.2">U2</text>
<text x="364.5" y="296.6">VOUT</text>
<text x="370.8" y="295.4">6</text>
<text x="384.7" y="296.7">VOUT</text>
<text x="132" y="305.7">C8</text>
<text x="218.4" y="304.8" transform="rotate(-90 218.4 304.8)">EP</text>
<text x="339" y="300.5">4</text>
<text x="340.3" y="301.7">V-</text>
<text x="366.2" y="301.7">REF</text>
<text x="370.8" y="300.5">5</text>
<text x="432.2" y="305.1">C9</text>
<text x="130.8" y="308.1">0.1uF</text>
<text x="220.3" y="307.4" transform="rotate(-90 220.3 307.4)">5</text>
<text x="389" y="309.4">R6</text>
<text x="394.2" y="309.4">10k</text>
<text x="431.1" y="307.5">0.1uF</text>
<text x="374.2" y="320.8">R5</text>
<text x="387.3" y="318.8">Offset Voltage</text>
<text x="387.3" y="321.5">0.76V</text>
<text x="376" y="324.6">3k</text>
<text x="203" y="331">HSFPAR304A</text>
<text x="222.8" y="331">U4</text>
<text x="197.4" y="344.9">1</text>
<text x="200" y="346.1">VDD</text>
<text x="230.2" y="346.1">V1</text>
<text x="234.3" y="344.9">2</text>
<text x="247.6" y="346.2">VIN+</text>
<text x="180.9" y="353.8">VIN-</text>
<text x="197.4" y="352.6">4</text>
<text x="200" y="353.8">V2</text>
<text x="228" y="353.8">GND</text>
<text x="234.3" y="352.6">3</text>
<text x="389.8" y="386.8">&lt;NAME&gt;</text>
<text x="448.2" y="386.8">Date</text>
<text x="415.2" y="417.3">1</text>
<text x="427.9" y="417.3">1</text>
</g>
<g font-size="2.1">
<text x="282.9" y="121.3">1</text>
<text x="282.4" y="132.7">1</text>
</g>
<g font-size="2">
<text x="158.1" y="42">1</text>
<text x="166.9" y="36.1" transform="rotate(-90 166.9 36.1)">2</text>
<text x="175.4" y="42">3</text>
<text x="283.8" y="121.3">1</text>
<text x="300.4" y="121.3">2</text>
<text x="283.1" y="132.8">1</text>
<text x="299.8" y="132.8">2</text>
</g>
<g font-size="1.8">
<text x="379.6" y="375.5">PART NO.</text>
<text x="426.6" y="375.5">MATERIAL NAME</text>
<text x="458.4" y="375.5">MATERIAL NO.</text>
<text x="485" y="375.5">FINISH</text>
<text x="506.6" y="375.5">REMARK</text>
<text x="379.6" y="378.1">DETAILED</text>
<text x="441.9" y="379.3">DATE</text>
<text x="379.6" y="384.4">DESIGNED</text>
<text x="441.9" y="385.7">DATE</text>
<text x="379.6" y="390.8">CHECKED</text>
<text x="441.9" y="392">DATE</text>
<text x="474.9" y="390.8">PART NAME</text>
<text x="379.6" y="398.4">APPROVED</text>
<text x="441.9" y="398.4">DATE</text>
<text x="473.6" y="398.4">DWG NO</text>
<text x="528.2" y="397.1">REV</text>
<text x="379.6" y="404.7">SIZE</text>
<text x="388.5" y="406">CAD SYSTEM</text>
<text x="425.4" y="406">MODEL YEAR</text>
<text x="460.9" y="406">PRODUCT LINE</text>
<text x="328.9" y="416.2">SYM</text>
<text x="340.3" y="416.2">DATE</text>
<text x="354.2" y="416.2">APPD</text>
<text x="361.9" y="416.2">CHK</text>
<text x="372" y="416.2">DES</text>
<text x="379.6" y="414.9">SCALE</text>
<text x="405" y="414.9">SHEET</text>
<text x="421.5" y="414.9">of</text>
</g>
<g font-size="1.1">
<text x="502.2" y="74.8">1</text>
<text x="502.8" y="74.1">1</text>
<text x="513.9" y="74.8">TP1</text>
<text x="502.2" y="87.5">1</text>
<text x="502.8" y="86.8">1</text>
<text x="512.7" y="86.9">TP2</text>
<text x="502.2" y="100.2">1</text>
<text x="502.8" y="99.5">1</text>
<text x="512.7" y="99.6">TP3</text>
<text x="502.2" y="112.8">1</text>
<text x="502.8" y="112.2">1</text>
<text x="512.7" y="112.3">TP4</text>
<text x="288.2" y="117.7">J3</text>
<text x="502.2" y="125.5">1</text>
<text x="502.8" y="124.9">1</text>
<text x="512.7" y="125">TP5</text>
<text x="287.5" y="129.1">J4</text>
</g>
</svg>
